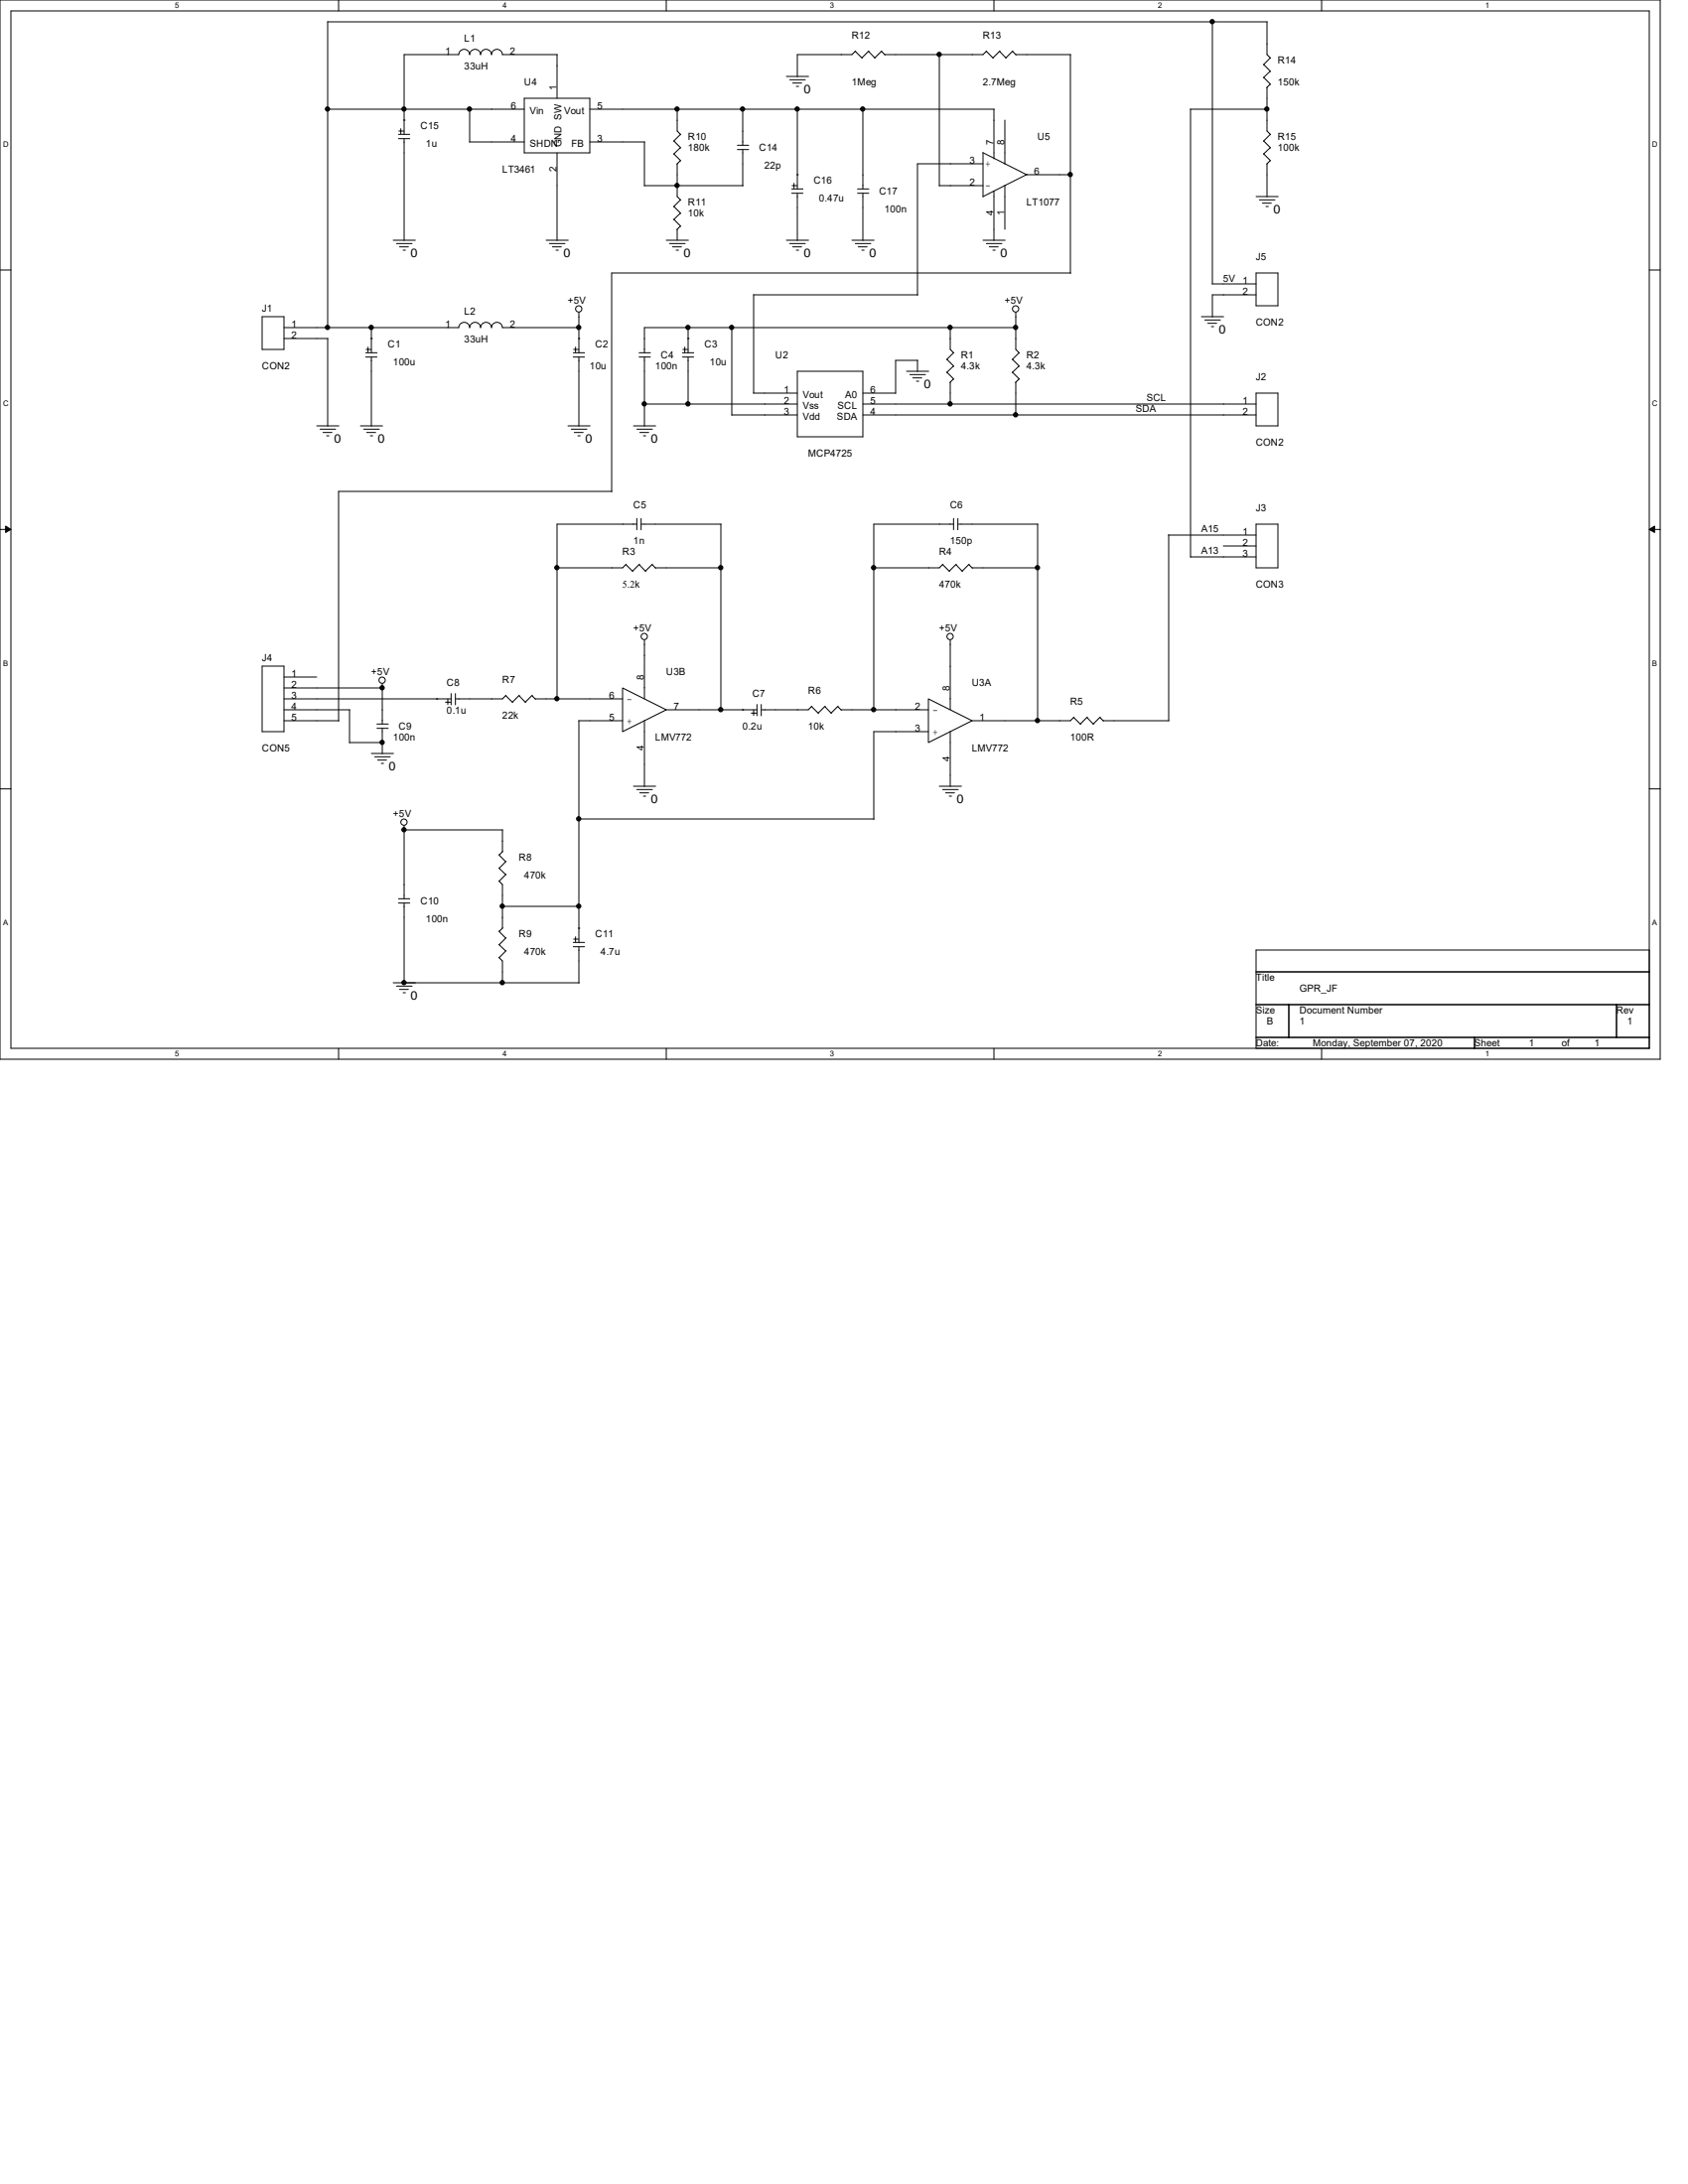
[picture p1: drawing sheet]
<svg xmlns="http://www.w3.org/2000/svg" width="216mm" height="279mm" viewBox="0 0 216 279" stroke-linecap="round" stroke-linejoin="round" font-family="sans-serif">
<path d="M0 0h212.3v135.5h-212.3zM1.4 1.4h209.5v132.7h-209.5z" fill="none" stroke="#000" stroke-width=".13"/>
<g fill="#fff">
<path d="M22.4 .2h.5v1.1h-.5z"/>
<path d="M22.4 134.3h.5v1.1h-.5z"/>
</g>
<path d="M43.3 0v1.4M43.3 134.1v1.4" fill="none" stroke="#000" stroke-width=".13"/>
<g fill="#fff">
<path d="M64.3 .2h.5v1.1h-.5z"/>
<path d="M64.3 134.3h.5v1.1h-.5z"/>
</g>
<path d="M85.2 0v1.4M85.2 134.1v1.4" fill="none" stroke="#000" stroke-width=".13"/>
<g fill="#fff">
<path d="M106.2 .2h.5v1.1h-.5z"/>
<path d="M106.2 134.3h.5v1.1h-.5z"/>
</g>
<path d="M127.1 0v1.4M127.1 134.1v1.4" fill="none" stroke="#000" stroke-width=".13"/>
<g fill="#fff">
<path d="M148.1 .2h.5v1.1h-.5z"/>
<path d="M148.1 134.3h.5v1.1h-.5z"/>
</g>
<path d="M169 0v1.4M169 134.1v1.4" fill="none" stroke="#000" stroke-width=".13"/>
<g fill="#fff">
<path d="M190 .2h.5v1.1h-.5z"/>
<path d="M190 134.3h.5v1.1h-.5z"/>
<path d="M.4 17.9h.7v1.1h-.7z"/>
<path d="M211.3 17.9h.7v1.1h-.7z"/>
<path d="M.4 51.1h.7v1.1h-.7z"/>
<path d="M211.3 51.1h.7v1.1h-.7z"/>
</g>
<path d="M0 34.5h1.4M210.9 34.5h1.4" fill="none" stroke="#000" stroke-width=".13"/>
<g fill="#fff">
<path d="M.4 84.3h.6v1.1h-.6z"/>
<path d="M211.3 84.3h.7v1.1h-.7z"/>
</g>
<path d="M0 67.7h1.4M210.9 67.7h1.4" fill="none" stroke="#000" stroke-width=".13"/>
<path d="M.7 67.3l.7 .4-.7 .4zM210.9 67.7l.7-.4v.8z" fill="#000" stroke="#000" stroke-width=".13"/>
<g fill="#fff">
<path d="M.4 117.5h.6v1.1h-.6z"/>
<path d="M211.3 117.5h.7v1.1h-.7z"/>
</g>
<g fill="none" stroke="#000" stroke-width=".13">
<path d="M41.9 14h25.2M41.9 2.8v39.2M41.9 2.8h120.2M51 17.2h1.4M51 17.7h1.4M51 16.8h.6M51.3 16.5v.6M51.7 15.4h.1M51.7 17.7v13.1M60 18.2h7.1M60.1 13.9v4.3M67.1 12.6h8.3v7h-8.3z"/>
<path d="M71.2 7v5.6M71.2 19.6v11.2M71.3 7h-7a.7 .7 0 0 0-.7-.7 .7 .7 0 0 0-.7 .7 .7 .7 0 0 0-.7-.7 .7 .7 0 0 0-.7 .7 .7 .7 0 0 0-.7-.7 .7 .7 0 0 0-.7 .7 .7 .7 0 0 0-.7-.7 .7 .7 0 0 0-.7 .7h-7v10.2M75.4 18.2h7.1M75.4 14h51.8M82.4 18.2v5.6M86.2 18l.9 .9M86.2 19.7l.9 .9M86.6 14v2.8l.5 .4M87 17.2l-.9 .9M87 18.9l-.9 .8M94.3 19.1h1.5"/>
<path d="M94.3 18.6h1.5M95 14v4.6M95 19.1v4.7M100.6 9.8h2.8M101 10.2h2M101.4 10.6h1.1M101.9 11h.3M102 14v10.2M109.4 6.6l.9 .9M109.4 6.5l-.4 .5h-7v2.8M110.4 14v10.2M111.1 6.6l.8 .9"/>
<path d="M111.1 6.5l-.9 .9M112.7 6.6l.5 .4M112.8 6.5l-.9 .9M120.1 7v16.8M125.7 19.5l5.6 2.9h5.6M125.7 19.6v5.6M126.2 6.6l.8 .9M126.2 6.5l-.5 .5h-12.5M127.1 14v6.3M127.8 6.6l.9 .9M127.9 6.5l-.9 .9M128.5 15.4v5.6"/>
<path d="M129.5 6.6l.5 .4M129.5 6.5l-.8 .9M129.9 7h7M136.9 7v28M152.2 14h9.9M152.3 14v57.3M155.1 2.8v33.5M161.6 8.3l.9 .8M161.6 9.9l.9 .9M161.6 18l.9 .9M161.6 19.7l.9 .9M162.1 11.2v5.6l.4 .4"/>
<path d="M162.1 2.8v4.2l.4 .5M162.5 7.4l-.9 .9M162.5 9.1l-.9 .8M162.5 10.8l-.5 .4M162.5 17.2l-.9 .9M162.5 18.9l-.9 .8M50.3 30.7h2.8M50.7 31.2h2M51.1 31.6h1.1M51.6 32h.3M69.8 30.7h2.9M70.3 31.2h2"/>
<path d="M70.7 31.6h1.1M71.1 32h.3M74 40v5.2M82.4 23.7h12.6M85.2 30.7h2.9M85.6 31.2h2M86 31.6h1.2M86.2 26.4l.9 .9M86.2 28.1l.9 .9M86.5 32h.3M86.6 21v4.1l.5 .5M86.6 29.3v1.4"/>
<path d="M87 28.9l-.4 .5M87 20.5l-.4 .5M87 25.6l-.9 .9M87 27.3l-.9 .8M96.4 37.7h21M96.4 37.7v12.6M100.6 30.7h2.8M101 31.2h2M101.3 24.2h1.4M101.3 24.7h1.4M101.3 23.7h.6M101.4 31.6h1.1"/>
<path d="M101.6 23.5v.6M101.9 32h.3M102 22.4h.1M102 24.7v6.1M109 30.7h2.8M109.4 31.2h2M109.7 24.2h1.4M109.7 24.7h1.4M109.8 31.6h1.1M110.2 32h.3M110.4 24.7v6.1M120.1 23.7h5.6"/>
<path d="M125.7 30.7h2.9M125.7 21h-8.4v16.8M126.2 31.2h1.9M126.5 31.6h1.2M127 32h.3M127.1 24.4v6.4M128.5 23.7v5.6M129.9 40v4.7l.5 .5M131.4 22.3l-5.7 2.8M136.9 34.9h-58.7v28M155 36.3h5.7M160.7 25.1h2.8"/>
<path d="M160.7 34.9h2.7v4.2h-2.7zM160.7 37.7h-5.6v2.9M161.1 25.6h2M161.5 26h1.1M161.9 26.4h.3M162.1 21v4.2M162.5 20.5l-.5 .5M33.5 40.5h2.8v4.2h-2.8zM36.3 41.9h22.4a.7 .7 0 0 1 .7-.7 .7 .7 0 0 1 .7 .7 .7 .7 0 0 1 .7-.7 .7 .7 0 0 1 .7 .7 .7 .7 0 0 1 .7-.7 .7 .7 0 0 1 .7 .7 .7 .7 0 0 1 .7-.7 .7 .7 0 0 1 .7 .7h9.8M36.3 43.3h5.7M40.5 54.5h2.8M40.9 54.9h2"/>
<path d="M41.3 55.3h1.2M41.8 55.8h.3M41.9 43.3v11.2M46.1 54.5h2.8M46.5 54.9h2M46.8 45.1h1.4M46.8 45.7h1.4M46.8 44.7h.6M46.9 55.3h1.1M47.1 44.4v.6M47.4 55.8h.3M47.5 43.3h.1"/>
<path d="M47.5 41.9v3.3M47.5 45.7v8.8M72.6 54.5h2.9M73.1 54.9h2M73.3 45.1h1.5M73.3 45.7h1.5M73.4 44.7h.6M73.4 55.3h1.2M73.6 44.4v.6M73.9 55.8h.3M74 43.3h.1M74 45.7v8.8"/>
<path d="M81 54.5h2.9M81.4 54.9h2M81.7 45.1h1.5M81.7 45.7h1.5M81.8 55.3h1.2M82.3 55.8h.3M82.4 45.6v8.9M82.4 51.7h19.6M87.3 45.1h1.4M87.3 45.7h1.4M87.3 44.7h.6M87.6 44.4v.6"/>
<path d="M88 43.3h.1M88 41.9v3.3M88 45.7v6M93.6 53.1h8.4M93.6 41.9v11.2M96.4 50.3h5.6M102 47.5h8.4v8.4h-8.4zM110.4 50.3h4.2M110.4 51.7h50.3M110.4 53.1h50.3M116 47.5h2.8M116.4 47.9h2"/>
<path d="M116.8 48.3h1.1M117.2 48.8h.3M117.3 46.1v1.4M117.4 46.1h-2.8v4.2M121.1 46l.9 .9M121.1 47.6l.9 .9M121.5 48.9v2.8M121.5 41.9v2.8l.5 .5M122 45.1l-.9 .9M122 46.8l-.9 .9M122 48.5l-.5 .4M129.5 46l.9 .9"/>
<path d="M129.5 47.6l.9 .9M129.9 48.9v4.2M130 41.9h-47.6v3.2M130.3 45.1l-.8 .9M130.3 46.8l-.8 .9M130.3 48.5l-.4 .4M153.7 40.5h2.8M154.1 40.9h2M154.5 41.4h1.1M154.9 41.8h.3M160.7 50.3h2.7v4.2h-2.7zM78.3 62.9h-35v29.3"/>
<path d="M80.1 72.2l.8 .9M80.1 72.2l-.5 .4h-8.4M81.4 67.1h-10.2v22.4M81.4 66.3v1.5M81.7 72.2l.9 .9M81.8 72.2l-.9 .9M82 67.1h10.2M82 66.3v1.5M83.4 72.2l.5 .5M83.4 72.2l-.8 .9M83.8 72.6h8.4M92.2 67.1v23.7"/>
<path d="M120.6 72.2l.9 .9M120.6 72.2l-.5 .4h-8.3M122 67.1h-10.2v23.7M122 66.3v1.5M122.3 72.2l.8 .9M122.3 72.2l-.9 .9M122.5 67.1h10.3M122.5 66.3v1.5M123.9 72.2l.5 .5M124 72.2l-.9 .9M124.3 72.6h8.5M132.7 67.1v25.1"/>
<path d="M149.4 68.5h11.3M149.5 68.4v23.8M152.3 71.2h8.4M156.5 69.9h4.2M160.7 67.1h2.7v5.5h-2.7zM33.5 85.2h2.8v8.4h-2.8zM36.3 92.2h7M36.3 90.8h8.4M36.3 89.4h21.4M36.3 86.6h4.2M36.3 88h12.6M44.7 95h4.2"/>
<path d="M44.7 90.8v4.2M47.5 96.4h2.8M47.9 96.8h2M48.2 93.2h1.5M48.2 92.6h1.5M48.3 97.2h1.1M48.8 97.7h.3M48.9 87.5v5.1M48.9 93.1v3.3M55.9 89.4h.1M57 89.8h.6M57.3 89.5v.6"/>
<path d="M57.7 88.7v1.5M58.3 88.7v1.5M64.7 89l.9 .9M64.7 88.9l-.4 .5h-6M66.4 89l.8 .9M66.4 88.9l-.9 .9M68 89l.5 .5M68.1 88.9l-.9 .9M68.5 89.4h11.1M74 92.2h5.6M74 92.2v28.4M79.6 88l5.6 2.8-5.6 2.8z"/>
<path d="M82.4 81.9v7.5M82.4 92.2v8.4M85.2 90.8h11.7M95 90.8h.1M96.1 91.2h.6M96.4 90.9v.6M96.8 90.1v1.5M97.4 90.1v1.5M103.8 90.4l.9 .9M103.8 90.3l-.4 .5h-6M105.5 90.4l.8 .9M105.5 90.3l-.9 .9"/>
<path d="M107.1 90.4l.5 .4M107.2 90.3l-.9 .9M107.6 90.8h11.1M118.7 89.4l5.6 2.8-5.6 2.8zM118.7 93.6h-6.9v11.2M121.5 81.9v8.9M121.5 93.6v7M137.3 91.8l.9 .9M137.4 91.7l-.5 .5h-12.6M139 91.8l.9 .9M139.1 91.7l-.9 .9M140.7 91.8l.4 .4"/>
<path d="M140.7 91.7l-.9 .9M141.1 92.2h8.4M0 100.9h1.4M51 115h1.4M51 115.5h1.4M51.7 105.6v9.4M51.7 115.5v10.3M51.7 106.2h12.6M63.8 119.1l.9 .9M63.8 112.7l.5 .5v5.5M63.8 111l.9 .9M63.8 109.3l.9 .9"/>
<path d="M64.3 106.2v2.8M64.3 116h9.8M64.3 118.7l-.5 .5M64.3 108.9l-.5 .5M64.7 120l-.9 .9M64.7 111.8l-.9 .9M64.7 110.2l-.9 .9M73.6 119.8v.7M74 118.7h.1M74 104.8h37.8M81 100.6h2.9M81.4 101h2"/>
<path d="M81.8 101.4h1.2M82.3 101.9h.3M120.1 100.6h2.9M120.6 101h2M120.9 101.4h1.2M121.4 101.9h.3M210.9 100.9h1.4M50.3 125.7h23.8M50.7 126.2h2M51.1 126.6h1.1M51.6 127h.3M63.8 122.5l.5 .4v2.9"/>
<path d="M63.8 120.8l.9 .9M64.7 121.6l-.9 .9M73.3 120.6h1.5M73.3 121.1h1.5M73.4 120.1h.6M74 121.1v4.7M160.7 121.5h50.2v12.6h-50.2zM160.7 124.3h50.2M160.7 128.5h50.2M160.7 132.7h50.2M164.8 128.5v4.2M188.6 132.7v1.4"/>
<path d="M206.8 128.5v4.2"/>
<circle cx="74" cy="39.5" r=".4"/>
<circle cx="129.9" cy="39.5" r=".4"/>
<circle cx="48.9" cy="87" r=".4"/>
<circle cx="82.4" cy="81.4" r=".4"/>
<circle cx="121.5" cy="81.4" r=".4"/>
<circle cx="51.7" cy="105.2" r=".4"/>
</g>
<g fill="#000" stroke="#000" stroke-width=".13">
<circle cx="41.9" cy="13.9" r=".28"/>
<circle cx="51.7" cy="13.9" r=".28"/>
<circle cx="60" cy="13.9" r=".28"/>
<circle cx="86.6" cy="13.9" r=".28"/>
<circle cx="95" cy="13.9" r=".28"/>
<circle cx="102" cy="13.9" r=".28"/>
<circle cx="110.3" cy="13.9" r=".28"/>
<circle cx="120.1" cy="7" r=".28"/>
<circle cx="155" cy="2.8" r=".28"/>
<circle cx="162" cy="13.9" r=".28"/>
<circle cx="86.6" cy="23.7" r=".28"/>
<circle cx="136.9" cy="22.3" r=".28"/>
<circle cx="41.9" cy="41.9" r=".28"/>
<circle cx="47.5" cy="41.9" r=".28"/>
<circle cx="74" cy="41.9" r=".28"/>
<circle cx="82.4" cy="51.7" r=".28"/>
<circle cx="88" cy="41.9" r=".28"/>
<circle cx="88" cy="51.7" r=".28"/>
<circle cx="93.6" cy="41.9" r=".28"/>
<circle cx="121.5" cy="51.7" r=".28"/>
<circle cx="121.5" cy="41.9" r=".28"/>
<circle cx="129.9" cy="41.9" r=".28"/>
<circle cx="129.9" cy="53.1" r=".28"/>
<circle cx="71.2" cy="72.6" r=".28"/>
<circle cx="92.2" cy="72.6" r=".28"/>
<circle cx="111.7" cy="72.6" r=".28"/>
<circle cx="132.7" cy="72.6" r=".28"/>
<circle cx="48.9" cy="95" r=".28"/>
<circle cx="48.9" cy="88" r=".28"/>
<circle cx="71.2" cy="89.4" r=".28"/>
<circle cx="92.2" cy="90.8" r=".28"/>
<circle cx="111.7" cy="90.8" r=".28"/>
<circle cx="132.7" cy="92.2" r=".28"/>
<circle cx="51.7" cy="106.2" r=".28"/>
<circle cx="64.2" cy="115.9" r=".28"/>
<circle cx="74" cy="104.8" r=".28"/>
<circle cx="74" cy="115.9" r=".28"/>
<circle cx="51.7" cy="125.7" r=".28"/>
<circle cx="64.2" cy="125.7" r=".28"/>
</g>
<g font-size="1.5">
<text x="102.8" y="11.9">0</text>
<text x="162.9" y="27.3">0</text>
<text x="52.5" y="32.9">0</text>
<text x="72.1" y="32.9">0</text>
<text x="87.5" y="32.9">0</text>
<text x="102.8" y="32.9">0</text>
<text x="111.2" y="32.9">0</text>
<text x="128" y="32.9">0</text>
<text x="155.9" y="42.6">0</text>
<text x="118.2" y="49.6">0</text>
<text x="42.8" y="56.6">0</text>
<text x="48.3" y="56.6">0</text>
<text x="74.9" y="56.6">0</text>
<text x="83.3" y="56.6">0</text>
<text x="49.7" y="98.5">0</text>
<text x="83.3" y="102.7">0</text>
<text x="122.4" y="102.7">0</text>
<text x="52.5" y="127.8">0</text>
</g>
<g font-size="1.3">
<text x="59.4" y="5.4">L1</text>
<text x="109" y="5">R12</text>
<text x="125.7" y="5">R13</text>
<text x="57" y="6.9">1</text>
<text x="59.4" y="8.9">33uH</text>
<text x="65.2" y="6.9">2</text>
<text x="67.1" y="11">U4</text>
<text x="71.2" y="11.6" transform="rotate(-90 71.2 11.6)">1</text>
<text x="109" y="11">1Meg</text>
<text x="125.7" y="11">2.7Meg</text>
<text x="163.4" y="8.2">R14</text>
<text x="163.4" y="11">150k</text>
<text x="53.8" y="16.6">C15</text>
<text x="65.4" y="13.9">6</text>
<text x="67.8" y="14.6">Vin</text>
<text x="72.2" y="14.6">Vout</text>
<text x="76.4" y="13.9">5</text>
<text x="88" y="17.9">R10</text>
<text x="132.7" y="17.9">U5</text>
<text x="163.4" y="17.9">R15</text>
<text x="54.5" y="18.8">1u</text>
<text x="64.3" y="22.1">LT3461</text>
<text x="65.4" y="18.1">4</text>
<text x="67.8" y="18.8">SHDN</text>
<text x="71.2" y="22" transform="rotate(-90 71.2 22)">2</text>
<text x="71.8" y="18.8" transform="rotate(-90 71.8 18.8)">GND SW</text>
<text x="73.1" y="18.8">FB</text>
<text x="76.4" y="18.1">3</text>
<text x="88" y="19.3">180k</text>
<text x="97.1" y="19.3">C14</text>
<text x="97.8" y="21.6">22p</text>
<text x="104.1" y="23.5">C16</text>
<text x="124" y="20.9">3</text>
<text x="124" y="23.7">2</text>
<text x="126" y="21.3">+</text>
<text x="127.1" y="18.6" transform="rotate(-90 127.1 18.6)">7</text>
<text x="128.5" y="18.6" transform="rotate(-90 128.5 18.6)">8</text>
<text x="132.3" y="22.3">6</text>
<text x="163.4" y="19.3">100k</text>
<text x="88" y="26.3">R11</text>
<text x="88" y="27.7">10k</text>
<text x="104.8" y="25.8">0.47u</text>
<text x="112.5" y="24.9">C17</text>
<text x="113.2" y="27.2">100n</text>
<text x="126" y="24.1">-</text>
<text x="127.1" y="27.6" transform="rotate(-90 127.1 27.6)">4</text>
<text x="128.5" y="27.6" transform="rotate(-90 128.5 27.6)">1</text>
<text x="131.3" y="26.3">LT1077</text>
<text x="160.6" y="33.3">J5</text>
<text x="33.5" y="39.9">J1</text>
<text x="37.3" y="41.9">1</text>
<text x="57" y="41.9">1</text>
<text x="59.4" y="40.3">L2</text>
<text x="65.2" y="41.9">2</text>
<text x="72.6" y="38.9">+5V</text>
<text x="128.5" y="38.9">+5V</text>
<text x="156.5" y="36.1">5V</text>
<text x="159" y="36.3">1</text>
<text x="159" y="37.7">2</text>
<text x="160.6" y="41.7">CON2</text>
<text x="33.5" y="47.3">CON2</text>
<text x="37.3" y="43.3">2</text>
<text x="49.6" y="44.5">C1</text>
<text x="50.3" y="46.7">100u</text>
<text x="59.4" y="43.8">33uH</text>
<text x="75.4" y="47.3">10u</text>
<text x="76.2" y="44.5">C2</text>
<text x="83.8" y="47.3">100n</text>
<text x="84.5" y="45.9">C4</text>
<text x="90.1" y="44.5">C3</text>
<text x="90.8" y="46.7">10u</text>
<text x="99.2" y="45.9">U2</text>
<text x="122.9" y="45.9">R1</text>
<text x="122.9" y="47.3">4.3k</text>
<text x="131.3" y="45.9">R2</text>
<text x="131.3" y="47.3">4.3k</text>
<text x="100.3" y="50.2">1</text>
<text x="100.3" y="51.6">2</text>
<text x="100.3" y="53">3</text>
<text x="102.7" y="50.9">Vout</text>
<text x="102.7" y="52.3">Vss</text>
<text x="102.7" y="53.7">Vdd</text>
<text x="107.1" y="53.7">SDA</text>
<text x="107.1" y="52.3">SCL</text>
<text x="108.1" y="50.9">A0</text>
<text x="111.3" y="53">4</text>
<text x="111.3" y="51.6">5</text>
<text x="111.3" y="50.2">6</text>
<text x="145.3" y="52.7">SDA</text>
<text x="146.7" y="51.3">SCL</text>
<text x="159" y="51.6">1</text>
<text x="159" y="53">2</text>
<text x="160.6" y="48.7">J2</text>
<text x="103.4" y="58.5">MCP4725</text>
<text x="160.6" y="57.1">CON2</text>
<text x="81" y="65">C5</text>
<text x="121.5" y="65">C6</text>
<text x="160.6" y="65.4">J3</text>
<text x="79.6" y="71">R3</text>
<text x="81" y="69.6">1n</text>
<text x="120.1" y="71">R4</text>
<text x="121.5" y="69.6">150p</text>
<text x="153.7" y="68.1">A15</text>
<text x="153.7" y="70.9">A13</text>
<text x="159" y="68.4">1</text>
<text x="159" y="69.8">2</text>
<text x="159" y="71.2">3</text>
<text x="79.6" y="75.2">5.2k</text>
<text x="120.1" y="75.2">470k</text>
<text x="160.6" y="75.2">CON3</text>
<text x="81" y="80.8">+5V</text>
<text x="120.1" y="80.8">+5V</text>
<text x="33.5" y="84.6">J4</text>
<text x="37.3" y="86.6">1</text>
<text x="37.3" y="88">2</text>
<text x="37.3" y="89.4">3</text>
<text x="47.5" y="86.4">+5V</text>
<text x="57.1" y="87.8">C8</text>
<text x="64.3" y="87.4">R7</text>
<text x="77.9" y="89.4">6</text>
<text x="80.9" y="89.2" transform="rotate(-180 80.9 89.2)">-</text>
<text x="82.4" y="87" transform="rotate(-90 82.4 87)">8</text>
<text x="85.2" y="86.4">U3B</text>
<text x="96.3" y="89.2">C7</text>
<text x="103.4" y="88.8">R6</text>
<text x="121.5" y="88.4" transform="rotate(-90 121.5 88.4)">8</text>
<text x="124.3" y="87.8">U3A</text>
<text x="37.3" y="90.8">4</text>
<text x="37.3" y="92.2">5</text>
<text x="50.3" y="94.8">100n</text>
<text x="51" y="93.4">C9</text>
<text x="57.1" y="91.3">0.1u</text>
<text x="64.3" y="92">22k</text>
<text x="77.9" y="92.2">5</text>
<text x="80.9" y="92" transform="rotate(-180 80.9 92)">+</text>
<text x="83.8" y="94.8">LMV772</text>
<text x="86.2" y="90.8">7</text>
<text x="95" y="93.4">0.2u</text>
<text x="103.4" y="93.4">10k</text>
<text x="117" y="93.6">3</text>
<text x="117" y="90.8">2</text>
<text x="120" y="90.6" transform="rotate(-180 120 90.6)">-</text>
<text x="120" y="93.4" transform="rotate(-180 120 93.4)">+</text>
<text x="125.3" y="92.2">1</text>
<text x="136.9" y="90.2">R5</text>
<text x="136.9" y="94.8">100R</text>
<text x="33.5" y="96.2">CON5</text>
<text x="82.4" y="96.1" transform="rotate(-90 82.4 96.1)">4</text>
<text x="121.5" y="97.4" transform="rotate(-90 121.5 97.4)">4</text>
<text x="124.3" y="96.2">LMV772</text>
<text x="50.3" y="104.6">+5V</text>
<text x="66.4" y="110.1">R8</text>
<text x="67.1" y="112.4">470k</text>
<text x="53.8" y="115.7">C10</text>
<text x="54.5" y="118">100n</text>
<text x="66.4" y="119.9">R9</text>
<text x="76.2" y="119.9">C11</text>
<text x="67.1" y="122.2">470k</text>
<text x="76.8" y="122.2">4.7u</text>
<text x="160.6" y="125.5">Title</text>
<text x="160.6" y="129.7">Size</text>
<text x="162" y="131.1">B</text>
<text x="166.2" y="131.1">1</text>
<text x="166.2" y="126.9">GPR_JF</text>
<text x="166.2" y="129.7">Document Number</text>
<text x="206.7" y="129.7">Rev</text>
<text x="208.1" y="131.1">1</text>
<text x="160.6" y="133.9">Date:</text>
<text x="167.9" y="133.9">Monday, September 07, 2020</text>
<text x="188.6" y="133.9">Sheet</text>
<text x="195.6" y="133.9">1</text>
<text x="199.8" y="133.9">of</text>
<text x="204" y="133.9">1</text>
</g>
<g font-size="1">
<text x="22.4" y="1.1">5</text>
<text x="64.3" y="1.1">4</text>
<text x="106.2" y="1.1">3</text>
<text x="148.1" y="1.1">2</text>
<text x="190" y="1.1">1</text>
<text x=".4" y="18.8">D</text>
<text x="211.3" y="18.8">D</text>
<text x=".4" y="52">C</text>
<text x="211.3" y="52">C</text>
<text x=".4" y="85.2">B</text>
<text x="211.3" y="85.2">B</text>
<text x=".4" y="118.4">A</text>
<text x="211.3" y="118.4">A</text>
<text x="22.4" y="135.2">5</text>
<text x="64.3" y="135.2">4</text>
<text x="106.2" y="135.2">3</text>
<text x="148.1" y="135.2">2</text>
<text x="190" y="135.2">1</text>
</g>
</svg>
